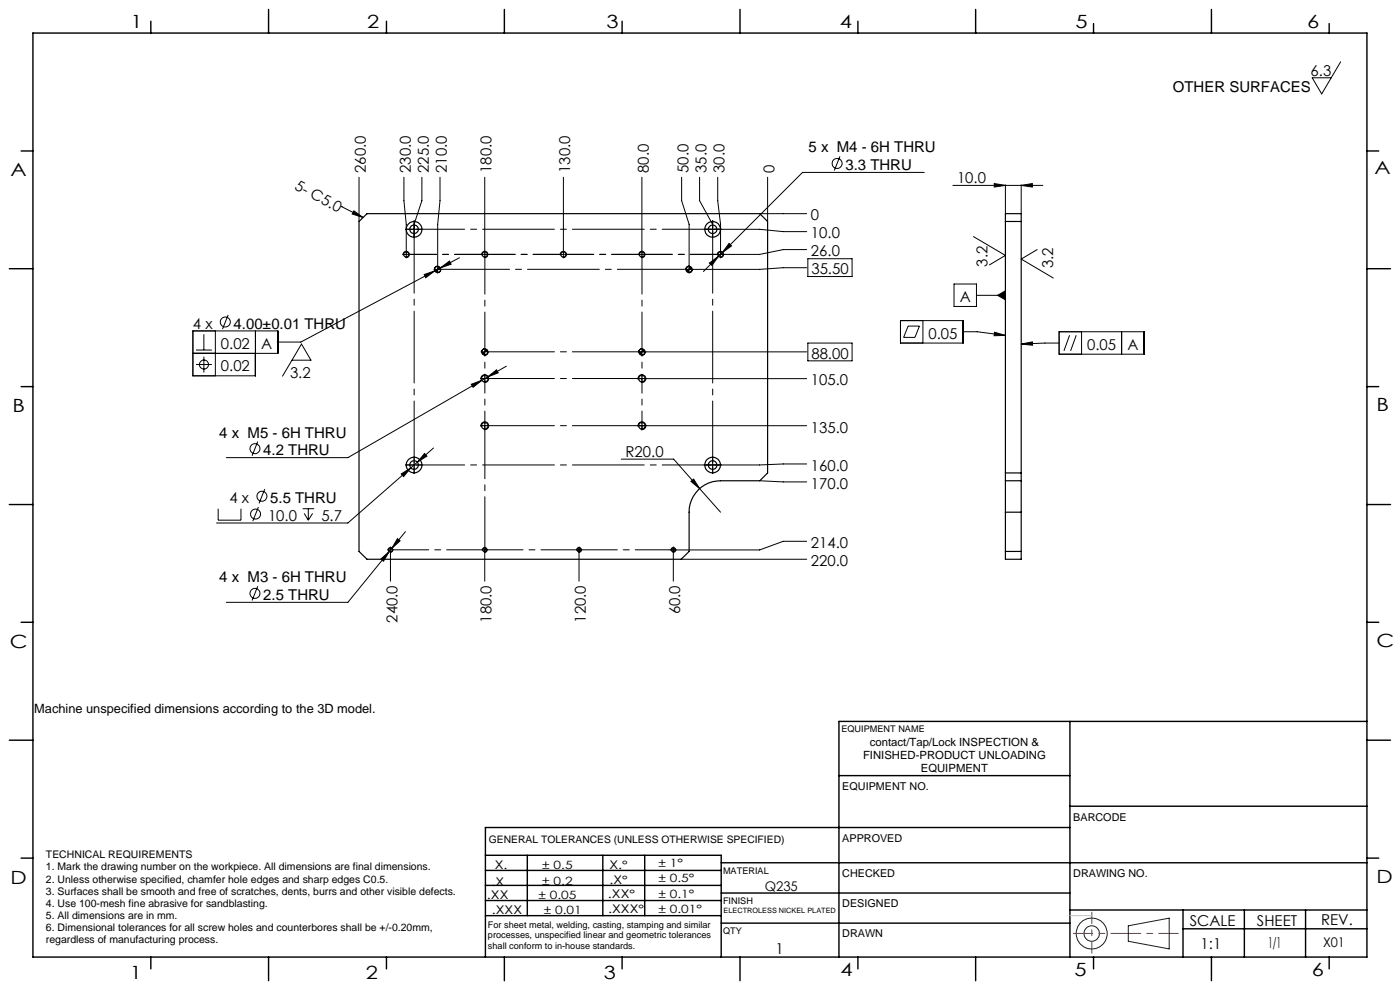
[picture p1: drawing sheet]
<svg xmlns="http://www.w3.org/2000/svg" width="297mm" height="210mm" viewBox="0 0 297 210" stroke-linecap="round" stroke-linejoin="round" font-family="sans-serif">
<g fill="none" stroke="#000" stroke-width=".21">
<path d="M284.4 13.1l-4 6.8-2-3.4h4M76.2 37.6v9.3M85.7 37.6v5l.5 5v5.6M89.5 37.6v5l-1.7 5v2.8M93.3 37.6v5l-.4 5v8.6M102.8 37.6v15.6M119.5 37.6v15.6M136.2 37.6v15.6M144.6 37.6v5l1.6 5v9.4M148.4 37.6v5l2.8 5v1.2M152.3 37.6v5l.6 5v6.3M162.8 37.6v9.3"/>
<path d="M178.2 33.2l-1.2 3M196.1 36.6h-25.8l-17.1 17M202.1 39.3h19.1M210.9 38.9l2.4 .4-2.4 .4zM213.3 39.2v6M216.6 39.3l2.4-.4v.8zM216.6 39.2v6M72.4 43.8h.1M72.4 43.8l4.6 2.3M75.1 44.7l1.9 1.4-2.3-.7zM85.5 54.1a.67 .67 0 0 1 .6-.8 .67 .67 0 0 1 .7 .7 .67 .67 0 0 1-.8 .6M87.7 48.6h.3"/>
<path d="M90 58.2l2.3-.7-2 1.4zM92.3 57.5l-28.5 15.1h-5M92.9 56.5l-.6 .2-.1 .4M93.4 56.8l2-1.4 .3 .6zM93.4 56.8l-1.1 .7M93.5 57.1v.1a.6 .6 0 0 1-.6 .6M97.5 54.7l-4.1 2.1M102.2 54.1a.68 .68 0 0 1 .6-.8 .68 .68 0 0 1 .7 .8 .68 .68 0 0 1-.8 .5M118.9 54.1a.67 .67 0 0 1 .6-.8 .67 .67 0 0 1 .7 .7 .67 .67 0 0 1-.9 .6M135.5 54.1a.66 .66 0 0 1 .7-.8 .66 .66 0 0 1 .6 .8 .66 .66 0 0 1-.8 .5M136 54h.3M136.2 53.8v.3"/>
<path d="M146.2 56.5a.66 .66 0 0 0-.7 .6M146.8 57.1v.1a.6 .6 0 0 1-.6 .6M149.4 48.6h11.7l5.1 .5h4.9M150.5 55.8l1.9-1.4-1.4 1.9zM152.2 54.1a.67 .67 0 0 1 .6-.8 .67 .67 0 0 1 .7 .7 .67 .67 0 0 1-.8 .6M152.4 54.4l-3.2 3.2M153.2 53.6l-.8 .8M154.7 51.6l.5 .6-2 1.4zM161.2 45.3h9.9M171.1 52.9h-4.9l-5.1 1.1h-8.9M171.1 56.8h-4.9l-5.1 .3h-15.6M171.4 54.9h9.4v3.8h-9.4z"/>
<path d="M206.5 50.2l6.8 4-3.4 2M220 52.9l-3.4 2.1 6.8 4M41.6 74.3h3.3M41.6 77.3h3.3M43.3 70.9v3.4M43.3 75.7v3.3M45.7 70.2v9.5M48.4 66.8l-1.2 3M54.2 70.2v9.5h-13.3v-9.5h18v4.8h-18M61.9 76.4h4.1l-2-3.4-4.1 6.8M102.8 74l-.5 .2-.1 .4M103.4 80l1.9-1.6 .4 .7z"/>
<path d="M103.4 80l-1.2 .7M103.5 74.6a.65 .65 0 0 1-.7 .7M107.4 77.7l-4 2.3M135.4 74.6h35.7M136.2 74l-.5 .1-.2 .5M136.8 74.6a.65 .65 0 0 1-.6 .7M171.4 72.8h9.4v3.7h-9.4zM191 68h13.3v4.8h-13.3zM192.7 69.2h2.4l-1 2.4h-2.4zM195.8 68v4.8M202.4 60.2h4.8v4.8h-4.8zM204.3 70.4h3l6 .7"/>
<path d="M207.2 62.6h6.1M211 70.5l2.3 .6-2.4 .1zM211.6 62.6l1.7-.9v1.9zM216.6 73l2.4-.5v.7zM224.7 72.8l-8.1 .2M224.7 70.4h18v4.7h-18zM226.9 71.1l-1.2 3.3M228.3 71.1l-1.2 3.3M229.4 70.4v4.7M237.9 70.4v4.7M54.7 93.7l-1.2 3M87.1 99.3l-13.3 11.6h-27.9"/>
<path d="M87.7 98.6h.3M87.8 98.5v.3M90.1 96.2l.5 .6-2.1 1.2zM92 95l-4.9 4.3M100 81.5l2.2-.8-1.8 1.5zM102 80.5a.84 .84 0 0 1 .8-1 .84 .84 0 0 1 .9 .9 .84 .84 0 0 1-1.1 .7M102 90.5a.84 .84 0 0 1 .8-1 .84 .84 0 0 1 .9 .9 .84 .84 0 0 1-1.1 .7M102.2 80.7l-28.4 16.4h-25.8M102.7 80.3h.3M102.7 90.3h.3M102.8 80.1v.4M102.8 90.2v.3"/>
<path d="M131.8 97.4h11.1l5.5 6.2M135.4 80.5a.83 .83 0 0 1 .7-1 .83 .83 0 0 1 .9 .9 .83 .83 0 0 1-1 .7M135.4 90.5a.83 .83 0 0 1 .7-1 .83 .83 0 0 1 .9 .9 .83 .83 0 0 1-1 .7M135.4 80.3h35.7M135.4 90.3h35.7M136.2 80.1v.4M136.2 90.2v.3M151.2 98.5v.3M171.1 98.4l-10 .2h-11.7M46.3 107.9v2.4h4.8v-2.4M54.8 107.6l-1.2 3M56.2 103.7l-1.2 3.1"/>
<path d="M64.2 107.9h2.4M64.5 108.9l.9 1.4M65.4 107.9v2.4M66.3 108.9l-.9 1.4M80.8 118.6l1.8-1.6-1.2 2.1zM82.4 116.8a.48 .48 0 0 1 .4-.6 .48 .48 0 0 1 .5 .5 .48 .48 0 0 1-.6 .4M82.6 117l-8.8 10.8h-25.8M82.7 116.7h.3M82.8 116.5v.3M82.8 117.3v6M83.1 116.3l-.5 .7M84.3 114.3l.6 .4-1.8 1.6z"/>
<path d="M85.1 100.5l2-1.2-1.5 1.8zM86 112.8l-2.9 3.5M102.3 116.8a.49 .49 0 0 1 .5-.7 .49 .49 0 0 1 .5 .5 .49 .49 0 0 1-.6 .5M102.7 116.7h.3M102.8 116.5v.3M102.8 117.3v6M122.3 116.8a.5 .5 0 0 1 .5-.7 .5 .5 0 0 1 .5 .6 .5 .5 0 0 1-.6 .4M122.7 116.7h.3M122.8 116.5v.3M122.8 117.3v6M142.3 116.8a.5 .5 0 0 1 .5-.7 .5 .5 0 0 1 .5 .6 .5 .5 0 0 1-.6 .4M142.8 116.5v.3"/>
<path d="M142.8 117.3v6M144.6 118.6h26.5M146.6 102.1l.5-.5 1.3 2zM148.4 103.6l4.5 5M161.2 102l5 .2h4.9M171.1 114.8h-4.9l-5.1 1.9h-18.8M54.7 124.3l-1.2 3.1"/>
<circle cx="177.6" cy="34.7" r="1.06"/>
<circle cx="43.3" cy="77.3" r=".96"/>
<circle cx="47.8" cy="68.3" r="1.06"/>
<circle cx="54.1" cy="95.2" r="1.06"/>
<circle cx="54.2" cy="109" r="1.06"/>
<circle cx="55.6" cy="105.3" r="1.06"/>
<circle cx="54.1" cy="125.9" r="1.06"/>
</g>
<g fill="none" stroke="#191924" stroke-width=".21">
<path d="M239.4 196.4l8.6-1.6v6.5l-8.6-1.6z"/>
<circle cx="231.6" cy="198" r="1.63"/>
<circle cx="231.6" cy="198" r="3.3"/>
</g>
<g fill="none" stroke="#000" stroke-width=".21" stroke-dasharray="15.2 1.3 1.3 1.3">
<path d="M85.9 54h-.4M86.2 54v-.2M86.2 54h-.2M86.2 54v.1M86.2 54h.2M86.2 53.6v-.4M86.2 54.3v.4M87.5 48.6h-1.5M87.9 48.3v-1.5M87.9 49v1.5M88.2 48.6h1.5M92.5 57.1h-.5"/>
<path d="M92.9 57.1v-.1M92.9 57.1h-.2M92.9 57.1v.2M92.9 57.1h.1M92.9 56.8v-.5M92.9 57.5v.5M102.9 54v-.2M102.9 54h-.2M102.9 54v.1M102.9 54h.1M102.9 53.6v-.4M102.9 54.3v.4"/>
<path d="M119.5 54v-.2M119.5 54h-.1M119.5 54v.1M119.5 54h.2M119.5 53.6v-.4M119.5 54.3v.4M136.2 53.6v-.4M136.2 54.3v.4M136.2 54v-.2M136.2 54h-.2M136.2 54v.1M136.2 54h.2"/>
<path d="M146.2 57.1v-.1M146.2 57.1h-.2M146.2 57.1v.2M146.2 57.1h.2M146.2 56.8v-.5M146.2 57.5v.5M146.5 57.1h.5M150.9 48.6h-1.5M151.2 48.3v-1.5M151.2 49v1.5M151.2 48.6v-.1M151.2 48.6h-.2"/>
<path d="M151.2 48.6v.2M151.2 48.6h.2M151.5 48.6h1.5M152.9 54v-.2M152.9 54h-.2M152.9 54v.1M152.9 54h.1M152.9 53.6v-.4M152.9 54.3v.4M153.2 54h.4M102.5 74.6h-.5M102.9 80v-.6"/>
<path d="M102.9 74.6v-.1M102.9 74.6h-.2M102.9 74.6v.2M102.9 74.6h.1M136.2 80v-.6M136.2 74.6v-.1M136.2 74.6h-.2M136.2 74.6v.2M136.2 74.6h.2M136.5 74.6h.5M87.5 98.6h-1.5M87.9 98.3v-1.5"/>
<path d="M87.9 99v1.5M87.9 98.6v-.1M87.9 98.6h-.2M87.9 98.6v.2M87.9 98.6h.1M88.2 98.6h1.5M102.5 90.3h-.5M102.5 80.3h-.5M102.9 90v-.6M102.9 90.6v.6M102.9 80.6v.6M102.9 90.3v-.2"/>
<path d="M102.9 90.3h-.2M102.9 90.3v.2M102.9 90.3h.1M102.9 80.3v-.2M102.9 80.3h-.2M102.9 80.3v.2M102.9 80.3h.1M103.2 90.3h.5M103.2 80.3h.5M135.9 80.3h-.6M135.9 90.3h-.6M136.2 80.6v.6"/>
<path d="M136.2 90v-.6M136.2 90.6v.6M136.2 90.3v-.2M136.2 90.3h-.2M136.2 90.3v.2M136.2 90.3h.2M136.2 80.3v-.2M136.2 80.3h-.2M136.2 80.3v.2M136.2 80.3h.2M136.5 80.3h.6M136.5 90.3h.6"/>
<path d="M150.9 98.6h-1.5M151.2 98.3v-1.5M151.2 99v1.5M151.2 98.6v-.1M151.2 98.6h-.2M151.2 98.6v.2M151.2 98.6h.2M151.5 98.6h1.5M82.5 116.6h-.2M82.9 116.3v-.3M82.9 117v.2M82.9 116.6v-.1"/>
<path d="M82.9 116.6h-.2M82.9 116.6v.2M82.9 116.6h.1M83.2 116.6h.2M102.5 116.6h-.2M102.9 116.3v-.3M102.9 117v.2M102.9 116.6v-.1M102.9 116.6h-.2M102.9 116.6v.2M102.9 116.6h.1M103.2 116.6h.2"/>
<path d="M122.5 116.6h-.2M122.9 116.3v-.3M122.9 117v.2M122.9 116.6v-.1M122.9 116.6h-.2M122.9 116.6v.2M122.9 116.6h.1M123.2 116.6h.2M142.5 116.6h-.2M142.9 116.3v-.3M142.9 117v.2M142.9 116.6v-.1"/>
<path d="M142.9 116.6h-.2M142.9 116.6v.2M142.9 116.6h.1M143.2 116.6h.2"/>
</g>
<path d="M86.5 54h16M103.2 54h16M119.9 54h16M136.5 54h16" fill="none" stroke="#000" stroke-width=".21" stroke-dasharray="15.2 1.3 1.3 1.3" stroke-dashoffset="9.1"/>
<path d="M88.2 48.6h62.7M88.2 98.6h62.7" fill="none" stroke="#000" stroke-width=".21" stroke-dasharray="15.2 1.3 1.3 1.3" stroke-dashoffset="4.9"/>
<path d="M87.9 98.3v-49.3M151.2 98.3v-49.3" fill="none" stroke="#000" stroke-width=".21" stroke-dasharray="15.2 1.3 1.3 1.3" stroke-dashoffset="2"/>
<path d="M83.2 116.6h19.3M103.2 116.6h19.3M123.2 116.6h19.3" fill="none" stroke="#000" stroke-width=".21" stroke-dasharray="15.2 1.3 1.3 1.3" stroke-dashoffset="7.5"/>
<path d="M103.2 74.6h32.7M103.2 90.3h32.7M103.2 80.3h32.7" fill="none" stroke="#000" stroke-width=".21" stroke-dasharray="15.2 1.3 1.3 1.3" stroke-dashoffset=".8"/>
<path d="M102.9 116.3v-25.7" fill="none" stroke="#000" stroke-width=".21" stroke-dasharray="15.2 1.3 1.3 1.3" stroke-dashoffset="4.3"/>
<path d="M102.9 90v-9.4M136.2 90v-9.4" fill="none" stroke="#000" stroke-width=".21" stroke-dasharray="15.2 1.3 1.3 1.3" stroke-dashoffset="12.5"/>
<path d="M102.9 80v-5M136.2 80v-5" fill="none" stroke="#000" stroke-width=".21" stroke-dasharray="15.2 1.3 1.3 1.3" stroke-dashoffset="14.6"/>
<path d="M102.9 74.3v-20M136.2 74.3v-20" fill="none" stroke="#000" stroke-width=".21" stroke-dasharray="15.2 1.3 1.3 1.3" stroke-dashoffset="7.1"/>
<path d="M93.2 57.1h52.7" fill="none" stroke="#000" stroke-width=".21" stroke-dasharray="15.2 1.3 1.3 1.3" stroke-dashoffset=".3"/>
<g fill="none" stroke="#000" stroke-width=".3">
<path d="M7 7h283v196h-283zM32 4.5v2.5M57 2v5M82 4.5v2.5M107 2v5M132 4.5v2.5M157 2v5M182 4.5v2.5M207 2v5M232 5v2M257 2v5M282 5v2"/>
<path d="M4.5 32h2.5M290 32h2.5M2 57h5M290 57h5M4.5 82h2.5M290 82h2.5M2 107h5M290 107h5M4.5 132h2.5M290 132h2.5M2 157h5M227 153v50"/>
<path d="M290 153h-112v50M290 157h5M178 164.5h49M227 175.5h-124v27.5M227 171h63M4.5 182h2.5M103 191h50M103 187.8h50M103 184.6h50M103 181.4h50v21.6M103 194.2h50M111.9 181.4v12.8"/>
<path d="M127.9 181.4v12.8M136.8 181.4v12.8M153 189.4h74M153 183h137M153 195.8h74M227 193h63M251 193v10M251 197h39M264 193v10M277 193v10M290 182h2.5M32 203v2.5"/>
<path d="M57 203v5M82 203v2.5M107 203v5M132 203v2.5M157 203v5M182 203v2.5M207 203v5M232 203v2.5M257 203v5M282 203v2.5"/>
</g>
<path d="M231.6 202.2v-8.7" fill="none" stroke="#f00" stroke-width=".21" stroke-dasharray="6.3 1.3 1.3 1.3" stroke-dashoffset="3.9"/>
<path d="M227.7 198h22.3" fill="none" stroke="#f00" stroke-width=".21" stroke-dasharray="6.3 1.3 1.3 1.3" stroke-dashoffset="2.2"/>
<path d="M227 194.2h4.6" fill="none" stroke="#c0c0c0" stroke-width=".21"/>
<g fill="#000">
<path d="M75.1 44.7l1.9 1.4-2.3-.7z"/>
<path d="M210.9 38.9l2.4 .4-2.4 .4zM216.6 39.3l2.4-.4v.8z"/>
<path d="M92.2 57.1v.1a.66 .66 0 0 0 .7 .6v-.7zM92.9 56.5v.6h.6l-.2-.4zM145.5 57.1v.1a.61 .61 0 0 0 .7 .6v-.7zM146.2 56.5v.6h.6l-.1-.4zM135.5 74.6v.1a.66 .66 0 0 0 .7 .6v-.7zM136.2 74v.6h.6a.65 .65 0 0 0-.6-.6zM102.2 74.6v.1a.6 .6 0 0 0 .6 .6v-.7zM102.8 74v.6h.7a.65 .65 0 0 0-.7-.6zM145.5 57.1v.1a.61 .61 0 0 0 .7 .6v-.7zM146.2 56.5v.6h.6l-.1-.4zM92.2 57.1v.1a.66 .66 0 0 0 .7 .6v-.7zM92.9 56.5v.6h.6l-.2-.4zM135.5 74.6v.1a.66 .66 0 0 0 .7 .6v-.7zM136.2 74v.6h.6a.65 .65 0 0 0-.6-.6zM102.2 74.6v.1a.6 .6 0 0 0 .6 .6v-.7zM102.8 74v.6h.7a.65 .65 0 0 0-.7-.6z"/>
<path d="M211 70.5l2.3 .6-2.4 .1zM216.6 73l2.4-.5v.7zM211.6 62.6l1.7 1v-1.9z"/>
<path d="M146.6 102.1l1.8 1.5-1.3-2zM90.1 96.2l-1.6 1.8 2.1-1.2zM85.1 100.5l.5 .6 1.5-1.8zM103.4 80l2.3-.9-.4-.7zM100 81.5l.4 .7 1.8-1.5zM150.5 55.8l.5 .5 1.4-1.9zM154.7 51.6l-1.5 2 2-1.4zM84.3 114.3l-1.2 2 1.8-1.6zM80.8 118.6l.6 .5 1.2-2.1zM93.4 56.8l2.3-.8-.3-.6zM90 58.2l.3 .7 2-1.4z"/>
</g>
<g fill="none" stroke="#000" stroke-width=".25">
<path d="M76.2 47l1.7-1.7h83.3l1.6 1.7v53.3l-1.6 1.7h-8.3a6.6 6.6 0 0 0-6.7 6.6v8.4l-1.7 1.6h-66.6l-1.7-1.6zM213.3 47h3.3M213.3 102v6.6M213.3 102h3.3M213.3 108.6v10h3.3v-10M213.3 102v-56.7h3.3v56.7M213.3 100.3h3.3M213.3 108.6h3.3M213.3 117h3.3M216.6 102v6.6"/>
<circle cx="86.2" cy="54" r=".55"/>
<circle cx="87.8" cy="48.6" r="1.66"/>
<circle cx="87.8" cy="48.6" r=".91"/>
<circle cx="92.8" cy="57.1" r=".67"/>
<circle cx="102.8" cy="54" r=".56"/>
<circle cx="119.5" cy="54" r=".55"/>
<circle cx="136.2" cy="54" r=".55"/>
<circle cx="146.2" cy="57.1" r=".67"/>
<circle cx="151.2" cy="48.6" r="1.66"/>
<circle cx="151.2" cy="48.7" r=".9"/>
<circle cx="152.8" cy="54" r=".56"/>
<circle cx="102.9" cy="74.6" r=".67"/>
<circle cx="136.2" cy="74.6" r=".67"/>
<circle cx="87.8" cy="98.7" r="1.67"/>
<circle cx="87.8" cy="98.6" r=".91"/>
<circle cx="102.8" cy="90.3" r=".71"/>
<circle cx="102.9" cy="80.3" r=".71"/>
<circle cx="136.2" cy="90.3" r=".7"/>
<circle cx="136.2" cy="80.3" r=".7"/>
<circle cx="151.2" cy="98.7" r="1.67"/>
<circle cx="151.2" cy="98.6" r=".9"/>
<circle cx="82.8" cy="116.7" r=".42"/>
<circle cx="102.8" cy="116.7" r=".42"/>
<circle cx="122.8" cy="116.7" r=".42"/>
<circle cx="142.8" cy="116.7" r=".42"/>
</g>
<g font-size="3.9">
<text x="27.7" y="5.9">1</text>
<text x="77.9" y="5.9">2</text>
<text x="128.6" y="5.9">3</text>
<text x="178.2" y="5.9">4</text>
<text x="228.1" y="5.9">5</text>
<text x="277.3" y="5.9">6</text>
<text x="2.3" y="37.4">A</text>
<text x="291.6" y="36.9">A</text>
<text x="2.6" y="87.4">B</text>
<text x="292" y="87.1">B</text>
<text x="2.1" y="137.5">C</text>
<text x="292" y="137.3">C</text>
<text x="2.2" y="187.4">D</text>
<text x="292" y="187.4">D</text>
<text x="27.5" y="207.7">1</text>
<text x="77.6" y="207.8">2</text>
<text x="128.1" y="207.8">3</text>
<text x="178.3" y="207">4</text>
<text x="228" y="207">5</text>
<text x="278.3" y="207">6</text>
</g>
<g font-size="3.2">
<text x="278" y="16.1">6.3</text>
<text x="248.8" y="19.5">OTHER SURFACES</text>
<text x="171.5" y="32.3">5 x M4 - 6H THRU</text>
<text x="62.3" y="40.2" transform="rotate(27 62.3 40.2)">5- C5.0</text>
<text x="77.6" y="36.7" transform="rotate(-90 77.6 36.7)">260.0</text>
<text x="87.1" y="36.7" transform="rotate(-90 87.1 36.7)">230.0</text>
<text x="91" y="36.7" transform="rotate(-90 91 36.7)">225.0</text>
<text x="94.8" y="36.7" transform="rotate(-90 94.8 36.7)">210.0</text>
<text x="104.3" y="36.7" transform="rotate(-90 104.3 36.7)">180.0</text>
<text x="121" y="36.7" transform="rotate(-90 121 36.7)">130.0</text>
<text x="137.6" y="36.7" transform="rotate(-90 137.6 36.7)">80.0</text>
<text x="146.1" y="36.7" transform="rotate(-90 146.1 36.7)">50.0</text>
<text x="149.9" y="36.7" transform="rotate(-90 149.9 36.7)">35.0</text>
<text x="153.7" y="36.7" transform="rotate(-90 153.7 36.7)">30.0</text>
<text x="164.3" y="36.7" transform="rotate(-90 164.3 36.7)">0</text>
<text x="179.3" y="36.1">3.3 THRU</text>
<text x="203" y="38.8">10.0</text>
<text x="172" y="46.7">0</text>
<text x="172" y="50.6">10.0</text>
<text x="172" y="54.4">26.0</text>
<text x="172.1" y="58.2">35.50</text>
<text x="209.5" y="56.5" transform="rotate(-90 209.5 56.5)">3.2</text>
<text x="223.4" y="56.9" transform="rotate(-90 223.4 56.9)">3.2</text>
<text x="203.6" y="64.1">A</text>
<text x="40.9" y="69.7">4 x</text>
<text x="49.6" y="69.7">4.00±0.01 THRU</text>
<text x="197" y="71.8">0.05</text>
<text x="46.9" y="74">0.02</text>
<text x="55.4" y="74">A</text>
<text x="172.1" y="76.1">88.00</text>
<text x="230.6" y="74.2">0.05</text>
<text x="239.2" y="74.2">A</text>
<text x="46.9" y="78.8">0.02</text>
<text x="61.5" y="80.1">3.2</text>
<text x="172" y="81.7">105.0</text>
<text x="46.5" y="92.8">4 x M5 - 6H THRU</text>
<text x="172" y="91.7">135.0</text>
<text x="55.9" y="96.6">4.2 THRU</text>
<text x="132.7" y="96.9">R20.0</text>
<text x="172" y="99.8">160.0</text>
<text x="48.7" y="106.7">4 x</text>
<text x="57.3" y="106.7">5.5 THRU</text>
<text x="172" y="103.7">170.0</text>
<text x="56.9" y="110.5">10.0</text>
<text x="68.2" y="110.5">5.7</text>
<text x="172" y="116.3">214.0</text>
<text x="46.5" y="123.5">4 x M3 - 6H THRU</text>
<text x="172" y="120.1">220.0</text>
<text x="55.9" y="127.3">2.5 THRU</text>
<text x="144.3" y="130.3" transform="rotate(-90 144.3 130.3)">60.0</text>
<text x="84.3" y="132.1" transform="rotate(-90 84.3 132.1)">240.0</text>
<text x="104.3" y="132.1" transform="rotate(-90 104.3 132.1)">180.0</text>
<text x="124.3" y="132.1" transform="rotate(-90 124.3 132.1)">120.0</text>
<text x="252.4" y="196.4">SCALE</text>
<text x="266.7" y="196.4">SHEET</text>
<text x="280.3" y="196.3">REV.</text>
<text x="164.5" y="202.3">1</text>
<text x="254.7" y="201.3">1:1</text>
<text x="269" y="201.1">1/1</text>
</g>
<g font-size="2.8">
<text x="162.2" y="189">Q235</text>
<text x="280.7" y="200.9">X01</text>
</g>
<text font-size="2.7" x="7.3" y="151.3">Machine unspecified dimensions according to the 3D model.</text>
<g font-size="2.5">
<text x="104.9" y="184.4">X.</text>
<text x="129.3" y="184.3">X.°</text>
<text x="103.3" y="190.6">.XX</text>
<text x="104.2" y="187.9">.X</text>
<text x="129" y="190.6">.XX°</text>
<text x="129.3" y="187.5">.X°</text>
<text x="104.4" y="193.9">.XXX</text>
<text x="129" y="193.6">.XXX°</text>
</g>
<g font-size="2.4">
<text x="183.1" y="161">FINISHED-PRODUCT UNLOADING</text>
<text x="184.5" y="158.2">contact/Tap/Lock INSPECTION &amp;</text>
<text x="195.3" y="163.8">EQUIPMENT</text>
<text x="115" y="184.4">± 0.5</text>
<text x="139.7" y="183.8">± 1°</text>
<text x="114.2" y="190.6">± 0.05</text>
<text x="115" y="187.7">± 0.2</text>
<text x="139.7" y="190.5">± 0.1°</text>
<text x="139.7" y="187">± 0.5°</text>
<text x="115.4" y="194">± 0.01</text>
<text x="139.7" y="193.6">± 0.01°</text>
</g>
<g font-size="2.3">
<text x="178.7" y="167.6">EQUIPMENT NO.</text>
<text x="178.7" y="178.6">APPROVED</text>
<text x="227.7" y="174">BARCODE</text>
<text x="178.7" y="186">CHECKED</text>
<text x="227.7" y="186">DRAWING NO.</text>
<text x="178.7" y="192.5">DESIGNED</text>
<text x="178.7" y="198.8">DRAWN</text>
</g>
<g font-size="2.2">
<text x="103.7" y="178.8">GENERAL TOLERANCES (UNLESS OTHERWISE SPECIFIED)</text>
<text x="9.7" y="182.1">TECHNICAL REQUIREMENTS</text>
<text x="9.7" y="184.7">1. Mark the drawing number on the workpiece. All dimensions are final dimensions.</text>
<text x="9.7" y="187.2">2. Unless otherwise specified, chamfer hole edges and sharp edges C0.5.</text>
<text x="9.7" y="189.8">3. Surfaces shall be smooth and free of scratches, dents, burrs and other visible defects.</text>
<text x="9.7" y="192.4">4. Use 100-mesh fine abrasive for sandblasting.</text>
<text x="9.7" y="195">5. All dimensions are in mm.</text>
<text x="9.7" y="197.6">6. Dimensional tolerances for all screw holes and counterbores shall be +/-0.20mm,</text>
<text x="9.7" y="200.1">regardless of manufacturing process.</text>
</g>
<g font-size="1.9">
<text x="178.5" y="155.4">EQUIPMENT NAME</text>
<text x="153.4" y="185.3">MATERIAL</text>
<text x="153.4" y="191.8">FINISH</text>
<text x="103.5" y="196.8">For sheet metal, welding, casting, stamping and similar</text>
<text x="103.5" y="199">processes, unspecified linear and geometric tolerances</text>
<text x="103.5" y="201.3">shall conform to in-house standards.</text>
<text x="153.4" y="198.2">QTY</text>
</g>
<text font-size="1.6" x="153.5" y="193.7">ELECTROLESS NICKEL PLATED</text>
</svg>
